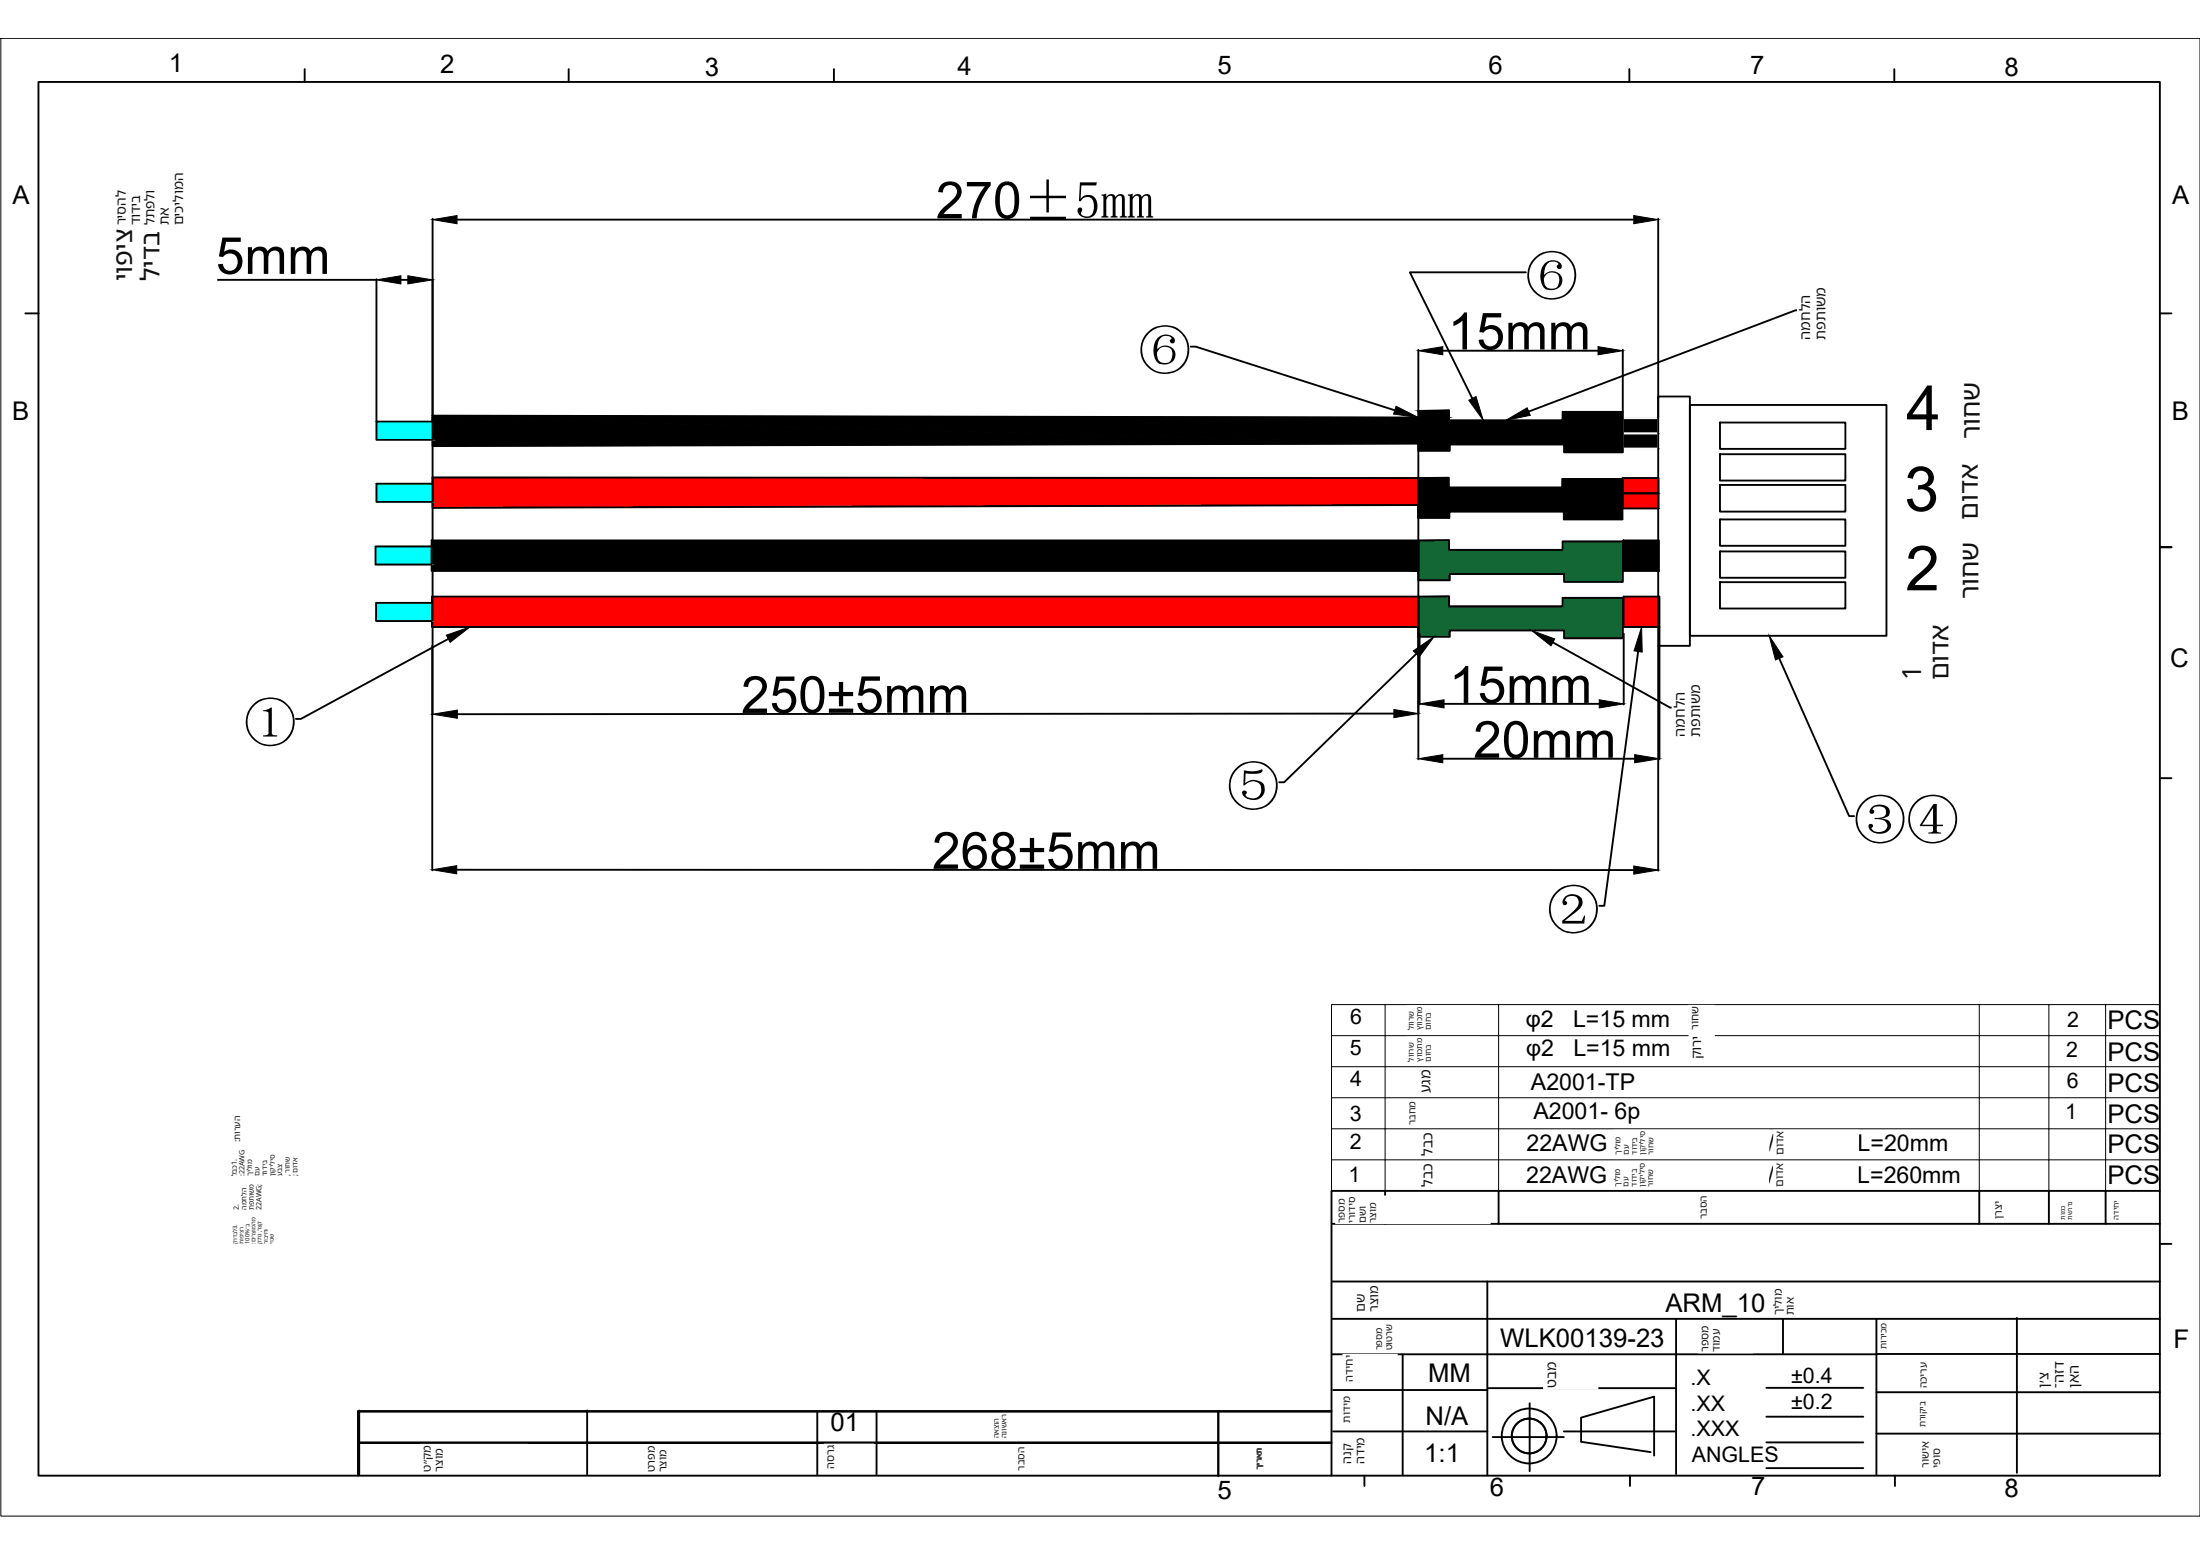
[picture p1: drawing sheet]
<svg xmlns="http://www.w3.org/2000/svg" width="297mm" height="210mm" viewBox="0 0 297 210" stroke-linecap="round" stroke-linejoin="round" font-family="sans-serif">
<!-- layer: 0 -->
<g fill="none" stroke="#000" stroke-width=".25">
<path d="M5.2 11.1h286.4v188.1h-286.4zM41.1 9.3v1.8M76.8 9.3v1.8M112.6 9.3v1.8M220 9.3v1.8M255.8 9.3v1.8M15.1 37.8h35.7M50.8 37.7v19.2M54.1 37.8h1M58.4 29.5v67M61.7 29.6h158.9M206 36.8h-15.6l8.4 17"/>
<path d="M223.9 29.5v26.9M3.4 42.3h1.8M50.8 56.9h7.6v2.5h-7.6zM58.4 56.1l133.1 .3v3.5l-133.1 .3zM160.8 46.8h.6l26.9 8.6M191.5 55.5l4.2-.1v1.3h15.3v-1.1h8.1v5.5h-7.9v-1.1h-15.5v.8h-4.2zM191.5 47.2v8.4M191.5 56.4v46.1M194.8 47.3h21M219.1 47.2v8.4M223.9 53.5h4.3v33.7h-4.3zM228.2 54.7h26.5v31.1h-26.5z"/>
<path d="M232.2 57h17v3.6h-17zM243.1 41.9h-.7l-36 13.7M291.6 42.3h1.6M50.7 73.8h7.6v2.4h-7.6zM50.8 65.3h7.6v2.4h-7.6zM58.3 73h133.2v4.1h-133.2zM58.4 64.4l133 .1 .1 3.7-133.1 .4zM191.5 64.5h4.1v1.3h15.3v-1.1h8.2v5.4h-8v-1h-15.4v.8h-4.2zM191.5 73l4.2-.1v1.3h15.3v-1.1h8.1v5.4h-7.9v-1h-15.5v.8h-4.2zM219.1 64.5h4.8v2.1h-4.8zM219.1 66.6h4.8v2h-4.8zM219.2 73h4.8v4.1h-4.8z"/>
<path d="M232.2 61.3h17v3.6h-17zM232.2 65.5h17v3.6h-17zM232.2 70.1h17v3.6h-17zM232.2 74.4h17v3.6h-17zM232.2 78.6h17v3.5h-17zM291.6 73.8h1.6M291.6 73.9h1.6M50.8 81.4h7.5v2.4h-7.5zM58.3 80.5h133.2v4.1h-133.2zM58.4 87.2v30.3M60.5 86.2l-19.9 10.8h-.7M188.2 96.3l-126.4 .1"/>
<path d="M191.2 88.2l-17.8 17.4h-.7M191.5 80.5h4.2v1.3h15.3v-1.1h8.1v5.5h-7.9v-1.1h-15.5v.9h-4.2zM191.7 85.5v9.6M195 95h20.9M209.7 86.7l15.8 8.8h.7M219.2 80.5h4.9v4.1h-4.9zM219.2 85.5v9.6M221.2 87.9l-4.6 34.4h-.7M223.9 87.2v30.3M224.1 84.7v17.8M240.2 88.9l9.5 21.3h.6M61.7 117.4h158.9"/>
<path d="M194.8 102.4h25.9M291.6 105h1.6M179.9 178h111.7M179.9 173h111.7M179.9 165.2h111.7M187 160.8v4.4M200.8 173v26.1M202.3 160.8v4.4M226.3 178v21M240.7 178v4.7M253.4 178v21.1M267.2 160.8v4.4"/>
<path d="M272.3 177.9v20.9M276.6 160.8v4.4M284.3 160.8v4.4M291.6 160.8h-111.8v38.4M291.6 167.9h1.6M48.3 190.5h131.5M48.5 194.7h131.3M48.5 194.8h131.3M48.5 190.4v8.6M79.3 190.4v8.6M110.3 190.5v8.5M118.3 190.5v8.5"/>
<path d="M164.5 190.5v8.8M179.8 190.6h-131.5v8.6M179.9 182.8h73.5M180 187.6h20.8M180 193.2h20.8M184.2 199.2v1.4M189.4 182.8v16.3M200.9 187.4h25.4M201.5 194h9.6M206.5 189.4v9.2M211.1 193.2h15M220.1 199.2v1.4"/>
<path d="M222.9 196l-9.4-1.4v-3.2l9.8-2.9v8M238.5 187.3h13.1M238.5 191.2h13.1M238.5 194.7h13.1M238.5 198.2h13.1M253.4 182.8h38.2M253.4 187.9h38.2M253.4 193.5h38.2M255.8 199.2v1.4"/>
<circle cx="206.5" cy="193.8" r="3.7"/>
<circle cx="206.5" cy="193.8" r="2.35"/>
</g>
<!-- layer: DIM -->
<path d="M.1 5.2h296.9v199.5h-296.9z" fill="none" stroke="#000" stroke-width=".14"/>
<!-- layer: 0 -->
<path d="M179.8 139.8v-4.2h7.2v4.2h-7.2v4.2M187 135.6h15.3v4.2h-15.3v4.2h-7.2v4.2M202.3 135.6h64.9v4.2h-64.9v4.2h-15.3v4.2h-7.2v4.2M267.2 135.6h9.4v4.2h-9.4v4.2h-64.9v4.2h-15.3v4.2h15.3v4.2h64.9v4.2M276.6 135.6h7.7v4.2h-7.7v4.2h-9.4v4.2h-64.9v4.2h64.9v4.2h9.4v4.2M284.3 135.6h7.3M291.6 139.8h-7.3v4.2h-7.7v4.2h-9.4v4.2h9.4v4.2h7.7v4.2M179.8 156.6v-4.2h7.2v4.2h15.3v4.2M291.6 148.2h-7.3v4.2h7.3M291.6 144h-7.3v4.2h-7.7v4.2h7.7v4.2h7.3M179.8 160.8v-4.2h7.2v4.2" fill="none" stroke="#000" stroke-width=".14"/>
<g fill="#000" stroke="#000" stroke-width=".14">
<path d="M50.8 37.8l3.3-.6v1.1zM55.1 37.2l3.3 .6-3.3 .5zM58.4 29.6l3.3-.5v1.1zM220.6 29.1l3.3 .5-3.3 .6zM58.4 56.1l133.1 .3h-133.1zM58.4 56.4h133.1v3.5zM188.5 54.8l3 1.6-3.3-.5zM191.5 47.3l3.3-.5v1.1zM191.5 55.5l4.2-.1v.1zM198.3 54l1-.5 1 3.2zM203.3 56.7l2.9-1.7 .4 1.1zM215.8 46.8l3.3 .5-3.3 .6z"/>
<path d="M191.5 68.2h27.6zM191.5 64.5h4.1zM60.3 85.7l3.1-1.1-2.6 2.1zM58.4 96.4l3.4-.5v1.1zM188.2 95.8l3.3 .5-3.3 .6zM190.8 87.9l2.8-1.9-2 2.7zM191.7 95l3.3-.5v1.1zM206.8 85.1l3.1 1.1-.5 1zM215.9 94.5l3.3 .5-3.3 .6zM221.6 84.6l.1 3.4-1.1-.1zM238.9 85.8l1.8 2.9-1 .4zM58.4 117.4l3.3-.5v1.1z"/>
<path d="M191.5 102.4l3.3-.5v1.1zM220.6 116.9l3.3 .5-3.3 .6zM220.7 101.9l3.4 .5-3.4 .6z"/>
<path d="M58.4 56.4v3.5h133.1zM58.4 59.9h133.1l-133.1 .3z"/>
<path d="M191.5 55.5l4.2 .9v-.9zM191.5 55.5l4.2 .9h-4.2z"/>
<path d="M191.5 56.4l4.2 .3v-.3zM191.5 56.4l4.2 .3h-4.2z"/>
<path d="M211 55.6l8.1 1.1v-1.1zM211 55.6l8.1 1.1h-8.1z"/>
<path d="M191.5 56.7l27.6 3.2v-3.2zM191.5 56.7l27.6 3.2h-27.6z"/>
<path d="M191.5 59.9l27.6 .1v-.1zM191.5 59.9l27.6 .1h-27.6z"/>
<path d="M219.1 56.4l4.8 2.1v-2.1zM219.1 56.4l4.8 2.1h-4.8z"/>
<path d="M219.1 58.5l4.8 2.1v-2.1zM219.1 58.5l4.8 2.1h-4.8z"/>
<path d="M58.3 73l133.2 4.1v-4.1zM58.3 73l133.2 4.1h-133.2z"/>
<path d="M191.5 64.5l4.1 1.3v-1.3zM191.5 64.5l4.1 1.3h-4.1z"/>
<path d="M191.5 69.1l4.2 .8v-.8zM191.5 69.1l4.2 .8h-4.2z"/>
<path d="M191.5 60l4.2 .8v-.8zM191.5 60l4.2 .8h-4.2z"/>
<path d="M210.9 64.7l8.2 1.1v-1.1zM210.9 64.7l8.2 1.1h-8.2z"/>
<path d="M191.5 65.8l27.6 2.4v-2.4zM191.5 65.8l27.6 2.4h-27.6zM191.5 68.2h27.6z"/>
<path d="M191.5 68.2l27.6 .7v-.7zM191.5 68.2l27.6 .7h-27.6z"/>
<path d="M191.5 68.9l27.6 .2v-.2zM191.5 68.9l27.6 .2h-27.6z"/>
<path d="M211.1 69.1l8 1v-1zM211.1 69.1l8 1h-8z"/>
<path d="M211.2 60l7.9 1.1v-1.1zM211.2 60l7.9 1.1h-7.9z"/>
<path d="M219.2 73l4.8 4.1v-4.1zM219.2 73l4.8 4.1h-4.8z"/>
</g>
<g fill="#f00" stroke="#f00" stroke-width=".14">
<path d="M58.4 64.4l133 .1h-133z"/>
<path d="M58.4 64.5h133l.1 3.7z"/>
<path d="M58.4 64.5v3.7h133.1zM58.4 68.2h133.1l-133.1 .4z"/>
<path d="M58.3 80.5l133.2 4.1v-4.1zM58.3 80.5l133.2 4.1h-133.1z"/>
<path d="M219.1 64.5l4.8 2.1v-2.1zM219.1 64.5l4.8 2.1h-4.8z"/>
<path d="M219.2 80.5l4.9 4.1v-4.1zM219.2 80.5l4.9 4.1h-4.8z"/>
<path d="M219.1 66.6l4.8 2v-2zM219.1 66.6l4.8 2h-4.8z"/>
</g>
<g fill="#136734" stroke="#136734" stroke-width=".14">
<path d="M191.6 73l4.1-.1z"/>
<path d="M191.7 80.5h4z"/>
<path d="M211 73.1l8.1 1.1v-1.1zM211 73.1l8.1 1.1h-8.1z"/>
<path d="M191.6 73l4.1 1.2v-1.2zM191.6 73l4.1 1.2h-4.1z"/>
<path d="M191.6 74.2l27.5 2.9v-2.9zM191.6 74.2l27.5 2.9h-27.5z"/>
<path d="M191.5 77.1l27.6 .3v-.3zM191.5 77.1l27.6 .3h-27.6z"/>
<path d="M191.5 77.4l27.6 .1v-.1zM191.5 77.4l27.6 .1h-27.6z"/>
<path d="M191.5 77.5l4.2 .8v-.8zM191.5 77.5l4.2 .8h-4.2z"/>
<path d="M211.2 77.5l7.9 1v-1zM211.2 77.5l7.9 1h-7.9z"/>
<path d="M211 80.7l8.1 1.1v-1.1zM211 80.7l8.1 1.1h-8.1z"/>
<path d="M191.7 80.5l4 1.3v-1.3zM191.7 80.5l4 1.3h-4z"/>
<path d="M191.7 81.8l27.4 2.8v-2.8zM191.7 81.8l27.4 2.8h-27.4z"/>
<path d="M191.5 84.6l27.6 .3v-.3zM191.5 84.6l27.6 .3h-27.6z"/>
<path d="M191.5 84.9l27.6 .2v-.2zM191.5 84.9l27.6 .2h-27.6z"/>
<path d="M191.5 85.1l4.2 .9v-.9zM191.5 85.1l4.2 .9h-4.2z"/>
<path d="M211.2 85.1l7.9 1.1v-1.1zM211.2 85.1l7.9 1.1h-7.9z"/>
</g>
<path d="M219.1 56.4h4.8v2.1h-4.8zM219.1 58.5h4.8v2.1h-4.8z" fill="none" stroke="#fff" stroke-width=".25"/>
<g fill="#0ff" stroke="#0ff" stroke-width=".14">
<path d="M50.8 56.9l7.6 2.5v-2.5zM50.8 56.9l7.6 2.5h-7.6z"/>
<path d="M50.8 65.3l7.6 2.4v-2.4zM50.8 65.3l7.6 2.4h-7.6z"/>
<path d="M50.7 73.8l7.6 2.4v-2.4zM50.7 73.8l7.6 2.4h-7.6z"/>
<path d="M50.8 81.4l7.5 2.4v-2.4zM50.8 81.4l7.5 2.4h-7.5z"/>
</g>
<g fill="#fff" stroke="#fff" stroke-width=".35">
<path d="M180.5 161.6h20.6v3.5h-20.6z"/>
<path d="M278.1 162.2h5v2.5h-5z"/>
<path d="M285.2 162.1h5.1v2.5h-5.1z"/>
<path d="M182.8 173.5h14.2v3.5h-14.2z"/>
<path d="M185.6 178.7h7.1v3.6h-7.1z"/>
<path d="M181.4 182.9h7.1v3.6h-7.1z"/>
<path d="M181.1 188.5h7.1v3.5h-7.1z"/>
<path d="M181 194h7.2v3.6h-7.2z"/>
<path d="M208.5 183.8h7.1v3.6h-7.1z"/>
<path d="M229.4 179h7.1v3.5h-7.1z"/>
<path d="M253.7 178.6h12.5v3.5h-12.5z"/>
<path d="M259 189.1h7.1v3.6h-7.1z"/>
<path d="M259.2 194.6h7.1v3.5h-7.1z"/>
<path d="M259 183.9h7.1v3.5h-7.1z"/>
<path d="M269.1 162.1h6.2v2.5h-6.2z"/>
<path d="M169.4 195.5h6v2.9h-6z"/>
<path d="M275 183.8h10.7v3.5h-10.7z"/>
<path d="M56.9 195.1h14.2v3.5h-14.2z"/>
<path d="M111.4 195h6.4v3.2h-6.4z"/>
<path d="M137.2 195.3h6.4v3.2h-6.4z"/>
<path d="M169.4 195.4h6v2.9h-6z"/>
<path d="M134 190.9h12.8v3.2h-12.8z"/>
<path d="M87.2 195.2h14.2v3.6h-14.2z"/>
<path d="M229.3 161.3h6.4v3.2h-6.4z"/>
<path d="M191.8 157h6.4v3.2h-6.4z"/>
<path d="M239.3 174h10.7v3.6h-10.7z"/>
<path d="M217.9 157h20.8v3.2h-20.8z"/>
<path d="M239.6 157h11.2v3.2h-11.2z"/>
<path d="M31.4 150.6h8.9v3.6h-8.9z"/>
<path d="M31.2 155.2h56.9v3.6h-56.9z"/>
<path d="M31.4 159.8h21.4v3.5h-21.4z"/>
<path d="M31.4 164.3h74.7v3.6h-74.7z"/>
<path d="M190 140.1h9.6v3.2h-9.6z"/>
<path d="M190 135.9h9.6v3.2h-9.6z"/>
<path d="M190 148.6h9.6v3.2h-9.6z"/>
<path d="M228.1 135.8h3.2v3.2h-3.2z"/>
<path d="M228.2 139.8h3.2v3.2h-3.2z"/>
<path d="M191.5 144.4h6.4v3.2h-6.4z"/>
<path d="M242.8 38.7h14.2v7.1h-14.2z"/>
<path d="M225.9 92.3h14.2v7.1h-14.2z"/>
<path d="M264.4 50.7h8.6v8.6h-8.6z"/>
<path d="M264.1 61.6h8.6v8.6h-8.6z"/>
<path d="M264.2 72.3h8.6v8.6h-8.6z"/>
<path d="M256.5 83.2h17.2v8.6h-17.2z"/>
<path d="M191.8 152.8h6.4v3.2h-6.4z"/>
<path d="M217.9 152.7h20.8v3.2h-20.8z"/>
<path d="M239.6 152.7h11.2v3.2h-11.2z"/>
<path d="M15.5 23.3h28.4v7.1h-28.4z"/>
<path d="M14.9 30.9h14.3v7.1h-14.3z"/>
</g>
<g font-size="8.4">
<text x="257.4" y="58.1">4</text>
<text x="257.1" y="69">3</text>
<text x="257.2" y="79.7">2</text>
</g>
<g font-size="7.1">
<text x="206" y="39.7">⑥</text>
<text x="153.7" y="49.8">⑥</text>
<text x="32.9" y="100">①</text>
<text x="165.7" y="108.6">⑤</text>
<text x="250.3" y="113.1">③④</text>
<text x="208.9" y="125.3">②</text>
</g>
<g font-size="6.9">
<text x="126.4" y="29.5">270±5mm</text>
<text x="29.2" y="37">5mm</text>
<text x="195.5" y="47.2">15mm</text>
<text x="195.7" y="94.9">15mm</text>
<text x="100.1" y="96.2">250±5mm</text>
<text x="198.9" y="102.3">20mm</text>
<text x="125.8" y="117.3">268±5mm</text>
</g>
<g font-size="3.5">
<text x="22.8" y="9.7">1</text>
<text x="59.4" y="9.8">2</text>
<text x="95.2" y="10.3">3</text>
<text x="129.3" y="10.1">4</text>
<text x="164.4" y="10">5</text>
<text x="201" y="10">6</text>
<text x="236.3" y="10">7</text>
<text x="270.6" y="10.2">8</text>
<text x="1.7" y="27.6">A</text>
<text x="293.3" y="27.6">A</text>
<text x="1.6" y="56.7">B</text>
<text x="293.2" y="56.7">B</text>
<text x="293" y="90.1">C</text>
<text x="284.6" y="139">PCS</text>
<text x="284.6" y="143.3">PCS</text>
<text x="284.6" y="147.5">PCS</text>
<text x="284.6" y="151.6">PCS</text>
<text x="284.6" y="155.6">PCS</text>
<text x="284.6" y="159.8">PCS</text>
<text x="224.9" y="177.1">ARM_10</text>
<text x="202.6" y="181.8">WLK00139-23</text>
<text x="293.4" y="182">F</text>
<text x="192.8" y="186.6">MM</text>
<text x="112.1" y="193.2">01</text>
<text x="192.3" y="197.3">1:1</text>
<text x="192.5" y="192.3">N/A</text>
<text x="164.4" y="202.4">5</text>
<text x="201.2" y="202">6</text>
<text x="236.5" y="201.8">7</text>
<text x="270.6" y="202.1">8</text>
</g>
<g font-size="3.5" fill="#111">
<text x="17.8" y="38" transform="rotate(-90 17.8 38)">יופיצ</text>
<text x="21.5" y="38" transform="rotate(-90 21.5 38)">לידב</text>
<text x="267.3" y="59.3" transform="rotate(-90 267.3 59.3)">רוחש</text>
<text x="267.1" y="70.2" transform="rotate(-90 267.1 70.2)">םודא</text>
<text x="267.1" y="80.9" transform="rotate(-90 267.1 80.9)">רוחש</text>
<text x="259.4" y="91.8" transform="rotate(-90 259.4 91.8)">1</text>
<text x="263.1" y="91.8" transform="rotate(-90 263.1 91.8)">םודא</text>
</g>
<g font-size="3.1">
<text x="206" y="138.6">φ2</text>
<text x="206.1" y="142.6">φ2</text>
<text x="212.4" y="138.6">L=15 mm</text>
<text x="212.4" y="142.6">L=15 mm</text>
<text x="206.7" y="147.1">A2001-TP</text>
<text x="206.1" y="155.4">22AWG</text>
<text x="207" y="151">A2001- 6p</text>
<text x="238.7" y="155.4">/</text>
<text x="250.8" y="155.4">L=20mm</text>
<text x="206.1" y="159.7">22AWG</text>
<text x="238.7" y="159.7">/</text>
<text x="250.8" y="159.7">L=260mm</text>
</g>
<g font-size="2.9">
<text x="182.3" y="142.4">5</text>
<text x="182.3" y="138.2">6</text>
<text x="279" y="142.7">2</text>
<text x="279.1" y="138.6">2</text>
<text x="182.3" y="146.6">4</text>
<text x="279" y="146.9">6</text>
<text x="182.2" y="151.4">3</text>
<text x="182.3" y="155">2</text>
<text x="278.8" y="151.1">1</text>
<text x="182.1" y="159.6">1</text>
<text x="228.2" y="187">.X</text>
<text x="228.2" y="190.4">.XX</text>
<text x="241.8" y="186.7">±0.4</text>
<text x="241.8" y="190.2">±0.2</text>
<text x="228.2" y="193.9">.XXX</text>
<text x="228.4" y="197.4">ANGLES</text>
</g>
<g font-size="2" fill="#111">
<text x="244.4" y="45.8" transform="rotate(-90 244.4 45.8)">המחלה</text>
<text x="246.5" y="45.8" transform="rotate(-90 246.5 45.8)">תפתושמ</text>
<text x="227.5" y="99.4" transform="rotate(-90 227.5 99.4)">המחלה</text>
<text x="229.5" y="99.4" transform="rotate(-90 229.5 99.4)">תפתושמ</text>
<text x="193.1" y="147.6" transform="rotate(-90 193.1 147.6)">עגמ</text>
<text x="193.4" y="160.2" transform="rotate(-90 193.4 160.2)">לבכ</text>
<text x="193.4" y="156" transform="rotate(-90 193.4 156)">לבכ</text>
<text x="276.6" y="187.3" transform="rotate(-90 276.6 187.3)">ן׳צ</text>
<text x="278.6" y="187.3" transform="rotate(-90 278.6 187.3)">־הזד</text>
<text x="280.7" y="187.3" transform="rotate(-90 280.7 187.3)">ןאה</text>
</g>
<g font-size="1.9" fill="#111">
<text x="229.7" y="143" transform="rotate(-90 229.7 143)">קורי</text>
<text x="210.1" y="187.4" transform="rotate(-90 210.1 187.4)">טבמ</text>
</g>
<g font-size="1.8" fill="#111">
<text x="17" y="30.4" transform="rotate(-90 17 30.4)">ריסהל</text>
<text x="18.9" y="30.4" transform="rotate(-90 18.9 30.4)">דודיב</text>
<text x="20.9" y="30.4" transform="rotate(-90 20.9 30.4)">לתפלו</text>
<text x="22.8" y="30.4" transform="rotate(-90 22.8 30.4)">תא</text>
<text x="24.7" y="30.4" transform="rotate(-90 24.7 30.4)">םיכילומה</text>
</g>
<g font-size="1.7" fill="#111">
<text x="184.3" y="177" transform="rotate(-90 184.3 177)">םש</text>
<text x="186.1" y="177" transform="rotate(-90 186.1 177)">רצומ</text>
<text x="182.4" y="197.6" transform="rotate(-90 182.4 197.6)">הנק</text>
<text x="184.2" y="197.6" transform="rotate(-90 184.2 197.6)">הדימ</text>
</g>
<g font-size="1.6" fill="#111">
<text x="58.2" y="198.6" transform="rotate(-90 58.2 198.6)">ט״קמ</text>
<text x="59.8" y="198.6" transform="rotate(-90 59.8 198.6)">רצומ</text>
</g>
<g font-size="1.5" fill="#111">
<text x="229.3" y="139" transform="rotate(-90 229.3 139)">רוחש</text>
<text x="240.8" y="155.9" transform="rotate(-90 240.8 155.9)">םודא</text>
<text x="240.8" y="160.2" transform="rotate(-90 240.8 160.2)">םודא</text>
<text x="270.3" y="164.6" transform="rotate(-90 270.3 164.6)">ןרצי</text>
<text x="240.6" y="177.6" transform="rotate(-90 240.6 177.6)">ךילומ</text>
<text x="242.2" y="177.6" transform="rotate(-90 242.2 177.6)">תוא</text>
<text x="230.7" y="182.5" transform="rotate(-90 230.7 182.5)">רפסמ</text>
<text x="232.2" y="182.5" transform="rotate(-90 232.2 182.5)">דומע</text>
<text x="182.7" y="186.5" transform="rotate(-90 182.7 186.5)">הדיחי</text>
<text x="88.4" y="198.8" transform="rotate(-90 88.4 198.8)">טרפמ</text>
<text x="90" y="198.8" transform="rotate(-90 90 198.8)">רצומ</text>
<text x="112.6" y="198.2" transform="rotate(-90 112.6 198.2)">הסרג</text>
<text x="260.4" y="198.1" transform="rotate(-90 260.4 198.1)">רושיא</text>
<text x="262" y="198.1" transform="rotate(-90 262 198.1)">יפוס</text>
</g>
<g font-size="1.4" fill="#111">
<text x="181.6" y="165.1" transform="rotate(-90 181.6 165.1)">רפסמ</text>
<text x="183" y="165.1" transform="rotate(-90 183 165.1)">ירודיס</text>
<text x="184.4" y="165.1" transform="rotate(-90 184.4 165.1)">םשו</text>
<text x="185.8" y="165.1" transform="rotate(-90 185.8 165.1)">רצומ</text>
<text x="230.4" y="164.5" transform="rotate(-90 230.4 164.5)">רבסה</text>
<text x="260.2" y="187.4" transform="rotate(-90 260.2 187.4)">הכירע</text>
<text x="182.3" y="192" transform="rotate(-90 182.3 192)">תודימ</text>
<text x="138.3" y="198.5" transform="rotate(-90 138.3 198.5)">רבסה</text>
</g>
<g font-size="1.3" fill="#111">
<text x="191.1" y="151.8" transform="rotate(-90 191.1 151.8)">רבחמ</text>
<text x="186.6" y="182.3" transform="rotate(-90 186.6 182.3)">רפסמ</text>
<text x="188" y="182.3" transform="rotate(-90 188 182.3)">טוטרש</text>
</g>
<g font-size="1.2" fill="#111">
<text x="32.4" y="154.2" transform="rotate(-90 32.4 154.2)">:</text>
<text x="32.4" y="153.9" transform="rotate(-90 32.4 153.9)">תורעה</text>
<text x="254.7" y="182.1" transform="rotate(-90 254.7 182.1)">תוריכמ</text>
<text x="260" y="192.7" transform="rotate(-90 260 192.7)">תרוקיב</text>
</g>
<g font-size="1.1" fill="#111">
<text x="190.9" y="143.3" transform="rotate(-90 190.9 143.3)">לוורש</text>
<text x="190.9" y="139.1" transform="rotate(-90 190.9 139.1)">לוורש</text>
<text x="192" y="143.3" transform="rotate(-90 192 143.3)">ץווכתמ</text>
<text x="192" y="139.1" transform="rotate(-90 192 139.1)">ץווכתמ</text>
<text x="193.2" y="143.3" transform="rotate(-90 193.2 143.3)">םוחב</text>
<text x="193.2" y="139.1" transform="rotate(-90 193.2 139.1)">םוחב</text>
<text x="218.8" y="155.9" transform="rotate(-90 218.8 155.9)">ךילומ</text>
<text x="219.9" y="155.9" transform="rotate(-90 219.9 155.9)">םע</text>
<text x="221" y="155.9" transform="rotate(-90 221 155.9)">דודיב</text>
<text x="222.1" y="155.9" transform="rotate(-90 222.1 155.9)">ןוקיליס</text>
<text x="223.3" y="155.9" transform="rotate(-90 223.3 155.9)">רוחש</text>
<text x="218.8" y="160.2" transform="rotate(-90 218.8 160.2)">ךילומ</text>
<text x="219.9" y="160.2" transform="rotate(-90 219.9 160.2)">םע</text>
<text x="221" y="160.2" transform="rotate(-90 221 160.2)">דודיב</text>
<text x="222.1" y="160.2" transform="rotate(-90 222.1 160.2)">ןוקיליס</text>
<text x="223.2" y="160.2" transform="rotate(-90 223.2 160.2)">רוחש</text>
<text x="286.1" y="164.6" transform="rotate(-90 286.1 164.6)">הדיחי</text>
<text x="170.4" y="198.4" transform="rotate(-90 170.4 198.4)">ךיראת</text>
</g>
<g font-size="1" fill="#111">
<text x="32" y="158.8" transform="rotate(-90 32 158.8)">לבכ1.</text>
<text x="33" y="158.8" transform="rotate(-90 33 158.8)">:22AWG</text>
<text x="34" y="158.8" transform="rotate(-90 34 158.8)">ךילומ</text>
<text x="35" y="158.8" transform="rotate(-90 35 158.8)">םע</text>
<text x="36.1" y="158.8" transform="rotate(-90 36.1 158.8)">דודיב</text>
<text x="37.1" y="158.8" transform="rotate(-90 37.1 158.8)">ןוקיליס</text>
<text x="38.1" y="158.8" transform="rotate(-90 38.1 158.8)">עבצ</text>
<text x="39.1" y="158.8" transform="rotate(-90 39.1 158.8)">,</text>
<text x="39.1" y="158.3" transform="rotate(-90 39.1 158.3)">רוחש</text>
<text x="40.2" y="158.8" transform="rotate(-90 40.2 158.8)">;</text>
<text x="40.2" y="158.3" transform="rotate(-90 40.2 158.3)">םודא</text>
<text x="32.2" y="163.3" transform="rotate(-90 32.2 163.3)">2.</text>
<text x="33.3" y="163.3" transform="rotate(-90 33.3 163.3)">המחלה</text>
<text x="34.3" y="163.3" transform="rotate(-90 34.3 163.3)">תפתושמ</text>
<text x="35.3" y="163.3" transform="rotate(-90 35.3 163.3)">22AWG;</text>
<text x="134.8" y="194.1" transform="rotate(-90 134.8 194.1)">האצוה</text>
<text x="135.9" y="194.1" transform="rotate(-90 135.9 194.1)">הנושאר</text>
</g>
<g font-size=".9" fill="#111">
<text x="278.8" y="164.7" transform="rotate(-90 278.8 164.7)">תומכ</text>
<text x="279.8" y="164.7" transform="rotate(-90 279.8 164.7)">תשרדנ</text>
</g>
<g font-size=".8" fill="#111">
<text x="32" y="167.9" transform="rotate(-90 32 167.9)">קודבל3.</text>
<text x="32.9" y="167.9" transform="rotate(-90 32.9 167.9)">תופיצר</text>
<text x="33.7" y="167.9" transform="rotate(-90 33.7 167.9)">100%־ב</text>
<text x="34.5" y="167.9" transform="rotate(-90 34.5 167.9)">:</text>
<text x="34.5" y="167.7" transform="rotate(-90 34.5 167.7)">םירצומהמ</text>
<text x="35.3" y="167.9" transform="rotate(-90 35.3 167.9)">קתנ ,רצק</text>
<text x="36.2" y="167.9" transform="rotate(-90 36.2 167.9)">רוביחו</text>
<text x="37" y="167.9" transform="rotate(-90 37 167.9)">יוגש</text>
</g>
</svg>
